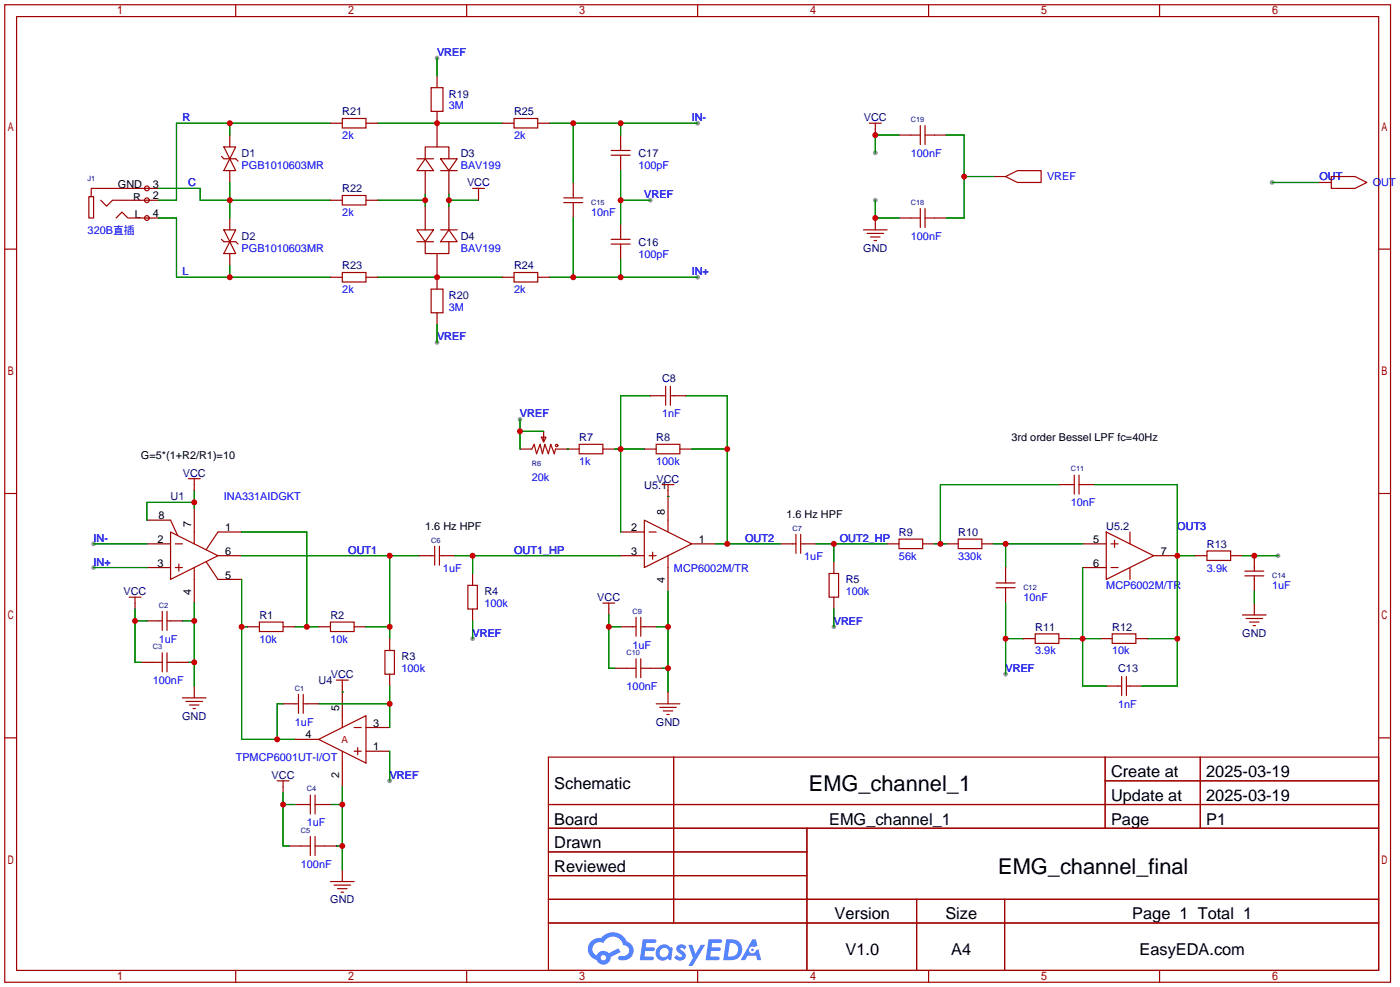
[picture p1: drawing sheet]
<svg xmlns="http://www.w3.org/2000/svg" width="300mm" height="212mm" viewBox="0 0 300 212" stroke-linecap="round" stroke-linejoin="round" font-family="sans-serif">
<g fill="#999">
<circle cx="20.1" cy="121.7" r=".51"/>
<circle cx="20.1" cy="116.6" r=".51"/>
<circle cx="83.6" cy="167.4" r=".51"/>
<circle cx="101.3" cy="136.9" r=".51"/>
<circle cx="178.8" cy="134.4" r=".51"/>
<circle cx="111.5" cy="89.9" r=".51"/>
<circle cx="215.6" cy="144.5" r=".51"/>
<circle cx="274.1" cy="119.1" r=".51"/>
<circle cx="139.4" cy="42.9" r=".51"/>
<circle cx="149.6" cy="26.4" r=".51"/>
<circle cx="149.6" cy="59.4" r=".51"/>
<circle cx="93.7" cy="12.4" r=".51"/>
<circle cx="93.7" cy="73.4" r=".51"/>
<circle cx="187.7" cy="42.9" r=".51"/>
<circle cx="187.7" cy="32.8" r=".51"/>
<circle cx="272.8" cy="39.1" r=".51"/>
</g>
<g fill="none" stroke="#a10000" stroke-width=".25">
<path d="M1 1h297.2v209.6h-297.2zM3.6 3.6h292.1v204.4h-292.1zM50.5 1v2.6M100.1 1v2.6M149.6 1v2.6M199.1 1v2.6M248.7 1v2.6M1 53.4h2.6M295.7 53.4h2.5M1 105.8h2.6M295.7 105.8h2.5M1 158.2h2.6"/>
<path d="M295.7 158.2h2.5M117.6 162.3h178.1v45.7h-178.1zM117.6 172.5h178.1M117.6 177.5h178.1M144.5 162.3v35.6M173 177.5v30.5M237 162.3v15.2M237 167.4h58.7M257.4 162.3v15.2M117.6 182.6h55.4M117.6 192.8h178.1M117.6 187.7h55.4"/>
<path d="M117.6 197.9h178.1M196.6 192.8v15.2M215.4 192.8v15.2M50.5 208v2.6M100.1 208v2.6M149.6 208v2.6M199.1 208v2.6M248.7 208v2.6"/>
</g>
<g fill="#5487ff">
<path d="M145.3 202.7a1.3 1.3 0 0 1 1.9 .3l-.4 .6a.54 .54 0 0 0-.9-.2l.1 .2a1.28 1.28 0 0 1 .8 2 1.53 1.53 0 0 1-2.2-.3l.5-.6 .8 .5a.31 .31 0 0 0 .4-.3 .31 .31 0 0 0-.3-.4 1.12 1.12 0 0 1-.7-1.8z"/>
<path d="M147.6 202.5h.9l.6 2 1.2-2h.9l-2.7 4.6h-.9l1-1.7z"/>
<path d="M137.8 201.4h1.7a1.31 1.31 0 0 1 1.2 .2 .4 .4 0 0 1-.3 .5l-1.8 .1-.1 .9h1.6a.4 .4 0 0 1 .4 .4 .4 .4 0 0 1-.5 .4h-1.6l-.2 1.2h1.4a.46 .46 0 0 1 .5 0 .46 .46 0 0 1 .1 .5l-.4 .2h-2.6z"/>
<path d="M151.9 201.4h1.7a1.32 1.32 0 0 1 1.2 .2 .39 .39 0 0 1-.3 .5l-1.8 .1-.1 .9h1.6a.4 .4 0 0 1 .4 .4 .4 .4 0 0 1-.4 .4h-1.7l-.2 1.2h1.4a.46 .46 0 0 1 .5 0 .46 .46 0 0 1 .1 .5l-.4 .2h-2.6z"/>
<path d="M161.3 201.4h.8l.3 1.3-.6 .4a.75 .75 0 0 0-1.1 .3 .75 .75 0 0 0 .5 1 .75 .75 0 0 0 .9-.7l.5-.2 .6 2.3h-.8l-.3-.9h-1.8l-.5 .9h-1z"/>
<path d="M155.7 201.4l-.6 4.4h1.5a2.27 2.27 0 0 0 2.6-2.2 2.27 2.27 0 0 0-2.7-2.2zM156.5 202.1a1.5 1.5 0 0 1 1.8 1.6 1.5 1.5 0 0 1-1.9 1.4h-.3z"/>
<path d="M141.2 203a1.6 1.6 0 0 0-.3 2.3 1.6 1.6 0 0 0 2.3 .2l.7 .3 .3-2.4-.1-.3-.5-.1a1.58 1.58 0 0 0-2.4 0zM141.8 203.5a.98 .98 0 0 1 1.6 .4 .98 .98 0 0 1-1.1 1.3 .94 .94 0 0 1-.9-.7 .94 .94 0 0 1 .4-1z"/>
<path d="M126.8 201.8a2.37 2.37 0 0 0 1.1 4 1.54 1.54 0 0 0 1.8 1 1.54 1.54 0 0 0 1.2-1.6l2.2-1.1-.5-.8-2 1a1.57 1.57 0 0 0-2.7 .5 1.5 1.5 0 0 1-.7-2.1 1.5 1.5 0 0 1 2.2-.5 2.23 2.23 0 0 1 2.3-1.4 2.23 2.23 0 0 1 2 1.8 1.16 1.16 0 0 1 1.2 1.1 1.16 1.16 0 0 1-1.1 1.2h-.7a.47 .47 0 0 0-.5 .4 .47 .47 0 0 0 .4 .5 2.17 2.17 0 0 0 2.5-.9 2.17 2.17 0 0 0-.3-2.7l-.8-.4a3.2 3.2 0 0 0-5.5-.7l-1.1 .1zM128.8 205.3a.6 .6 0 0 1 1.2 0 .6 .6 0 0 1-1.2 0z"/>
<circle cx="161.4" cy="203.6" r=".28"/>
</g>
<g fill="none" stroke="#870000" stroke-width=".25">
<path d="M93.7 16.3v2.5M49.3 29v2.5M49.3 36.6v2.5M70.9 26.4h2.5M78.5 26.4h2.5M91.2 36.6v5.1M93.7 23.9v7.6M96.3 36.6v5.1M107.7 26.4h2.5M115.3 26.4h2.6M122.9 39.1v2.6M133.1 29v2.5"/>
<path d="M133.1 34v2.6M187.7 27.7v1.3M192.8 29h2.5M200.4 29h2.5M213.1 37.8h2.5M283 39.1h2.5M31.5 46.7h2.5M31.5 42.9h2.5M31.5 40.4h2.5M49.3 46.7v2.6M49.3 54.4v2.5M70.9 42.9h2.5"/>
<path d="M70.9 59.4h2.5M78.5 42.9h2.5M78.5 59.4h2.5M91.2 44.2v5.1M93.7 54.4v7.6M96.3 44.2v5.1M102.6 41.7v1.2M107.7 59.4h2.5M115.3 59.4h2.6M122.9 44.2v2.5M133.1 48v2.5M133.1 53.1v2.5"/>
<path d="M187.7 46.7v2.6M192.8 46.7h2.5M200.4 46.7h2.5M93.7 67.1v2.5M111.5 96.3h2.5M116.6 92.5v1.2M119.1 96.3h5.1M129.3 96.3h2.5M138.2 96.3h2.5M139.4 84.8h2.6M144.5 84.8h2.6M145.8 96.3h2.5"/>
<path d="M31.5 111.5h5.1M31.5 116.6h5.1M41.7 103.9v1.3M41.7 109v5M46.7 114h5.1M46.7 119.1h5.1M89.9 119.1h2.6M95 119.1h2.5M133.1 114h5.1M133.1 119.1h5.1M143.3 105.2v6.3M148.3 116.6h5.1"/>
<path d="M167.4 116.6h2.5M172.5 116.6h2.5M190.2 116.6h2.6M197.9 116.6h2.5M202.9 116.6h2.6M210.6 116.6h2.5M227.1 103.9h2.5M232.2 116.6h5M232.2 103.9h2.5M247.4 119.1h5.1M256.3 119.1h2.5M263.9 119.1h2.5"/>
<path d="M269 119.1v2.6M29 129.3v1.3M31.5 121.7h5.1M31.5 133.1h2.5M36.6 133.1h2.5M41.7 124.2v5.1M46.7 124.2h5.1M53.1 134.4h2.5M60.7 134.4h2.5M68.3 134.4h2.6M75.9 134.4h2.6M83.6 136.9v2.5"/>
<path d="M101.3 122.9v2.6M101.3 130.6v2.5M130.6 130.6v1.2M133.1 134.4h2.5M138.2 134.4h2.5M143.3 121.7v5M178.8 120.4v2.5M178.8 128v2.6M215.6 121.7v2.5M215.6 126.7v2.6M219.5 136.9h2.5M227.1 136.9h2.5"/>
<path d="M232.2 121.7h5M236 136.9h2.5M243.6 136.9h2.5M269 124.2v2.5M269 129.3v2.5M30.2 142h2.6M37.8 142h2.6M41.7 147.1v2.5M60.7 150.9h2.5M63.2 158.5h5.1M65.8 150.9h2.5M73.4 147.1v6.3"/>
<path d="M78.5 156h5.1M83.6 144.5v2.6M131.8 143.3h2.6M139.4 143.3h2.6M143.3 148.3v2.6M237.2 147.1h2.6M242.3 147.1h2.6M60.7 168.7v1.2M63.2 172.5h2.6M68.3 172.5h2.6M73.4 163.6v5.1M78.5 161h5.1"/>
<path d="M62 181.4h2.5M69.6 181.4h2.5M73.4 186.4v2.6"/>
</g>
<g fill="none" stroke="#a10000" stroke-width=".25">
<path d="M92.5 18.8h2.5v5.1h-2.5zM47.5 33.5l.5 .5h2.5l.6 .5M48 31.5h2.5l-1.2 2.5zM49.3 34l1.2 2.6h-2.5zM73.4 25.4h5.1v2h-5.1zM89.4 34h3.6M91.2 34v-2.5h5.1v2.5M91.2 34l1.8 2.6h-3.6zM94.5 34h3.5l-1.7 2.6zM94.5 36.6h3.5M110.2 25.4h5.1v2h-5.1zM131.1 33.3h4"/>
<path d="M131.1 32.3h4M133.1 31.5v.8M133.1 33.3v.7M186.4 26.4h2.6M187.7 26.4v1.3M195.3 29h2.1M197.4 26.9v4.1M198.4 26.9v4.1M198.4 29h2M215.6 37.8l2.6-1.2h5.1v2.5h-5.1zM285.5 37.8h5.1l2.5 1.3-2.5 1.3h-5.1zM21.6 42.9l1.3 1.3 1.2-1.3h7.4"/>
<path d="M24.9 46.7l1.3-1.2 1.2 1.2h4.1M31.5 40.4h-11.9v1.8h-.6v4.5h1.1v-4.5h-.5M47.5 51.3l.5 .5h2.5l.6 .5M48 49.3h2.5l-1.2 2.5zM49.3 51.8l1.2 2.6h-2.5zM73.4 41.9h5.1v2h-5.1zM73.4 58.4h5.1v2.1h-5.1zM89.4 49.3h3.6l-1.8 2.5zM89.4 51.8h3.6M91.2 51.8v2.6h5.1v-2.6M94.5 49.3h3.5M96.3 49.3l1.7 2.5h-3.5z"/>
<path d="M101.3 40.4h2.6M102.6 40.4v1.3M110.2 58.4h5.1v2.1h-5.1zM120.9 43.4h4.1M120.9 42.4h4.1M122.9 41.7v.7M122.9 43.4v.8M131.1 52.3h4M131.1 51.3h4M133.1 50.5v.8M133.1 52.3v.8M185.2 49.3h5"/>
<path d="M185.9 50h3.6M186.7 50.8h2M187.5 51.6h.5M195.3 46.7h2.1M197.4 44.7v4.1M198.4 46.7h2M198.4 44.7v4.1M92.5 62h2.5v5.1h-2.5zM114 96.3l.6-1.1 .5 2.1 .7-2.1 .5 2.1 .5-2.1 .8 2.1 .5-2.1 .8 2.1 .2-1M116.1 93.7h1l-.5 1zM116.6 93.7v1M124.2 95.2h5.1v2.1h-5.1z"/>
<path d="M140.7 95.2h5.1v2.1h-5.1zM142 84.8h.7M142.7 82.8v4.1M143.8 82.8v4.1M143.8 84.8h.7M36.6 114l10.1 5.1-10.1 5.1zM36.6 111.5l1.5 3.3M37.6 116.6h1.5M40.4 102.6h2.5M41.7 102.6v1.3M41.7 114v2.6M46.7 114l-2.5 3.9"/>
<path d="M92.5 119.1h.7M93.2 117.1v4.1M94.2 117.1v4.1M94.2 119.1h.8M138.2 111.5l10.1 5.1-10.1 5.1zM139.2 119.1h1.5M139.2 114h1.5M140 118.4v1.5M142 103.9h2.5M143.3 103.9v1.3M143.3 111.5v2.5M143.3 119.1v2.6"/>
<path d="M169.9 116.6h.8M170.7 114.6v4M171.7 116.6h.8M171.7 114.6v4M192.8 115.6h5.1v2h-5.1zM205.5 115.6h5.1v2h-5.1zM229.6 103.9h.8M230.4 101.9v4M231.4 103.9h.8M231.4 101.9v4M237.2 114l10.2 5.1-10.2 5.1zM238.3 116.6h1.5"/>
<path d="M239 115.8v1.5M242.3 114v2.6M258.8 118.1h5.1v2h-5.1zM27.7 128h2.5M29 128v1.3M34 133.1h.8M34.8 131.1v4M34.8 140v4M35.8 131.1v4M35.8 140v4M35.8 133.1h.8M37.6 121.7h1.5"/>
<path d="M38.4 120.9v1.5M41.7 121.7v2.5M44.2 120.4l2.5 3.8M55.6 133.4h5.1v2h-5.1zM70.9 133.4h5v2h-5zM82.5 139.4h2.1v5.1h-2.1zM100.3 125.5h2.1v5.1h-2.1zM129.3 129.3h2.5M130.6 129.3v1.3M135.6 134.4h.8M136.4 132.3v4.1M137.4 132.3v4.1"/>
<path d="M137.4 134.4h.8M177.8 122.9h2v5.1h-2zM213.6 126h4.1M213.6 125h4.1M215.6 124.2v.8M215.6 126v.7M222 135.9h5.1v2h-5.1zM238.3 121.7h1.5M238.5 135.9h5.1v2h-5.1zM242.3 121.7v2.5M266.4 131.8h5.1M267 123.4h4"/>
<path d="M267 122.4h4M267.2 132.6h3.6M268 133.4h2M268.7 134.1h.5M269 121.7v.7M269 123.4v.8M32.8 142h2M35.8 142h2M39.1 149.6h5.1M39.9 150.4h3.5M40.6 151.1h2.1M41.4 151.9h.5"/>
<path d="M63.2 150.9h.8M64 148.8v4.1M65 148.8v4.1M65 150.9h.8M68.3 158.5l10.2-5.1v10.2zM72.1 145.8h2.6M73.4 145.8v1.3M73.4 153.4v2.6M75.9 156h1.6M134.4 143.3h2M136.4 141.2v4.1M137.4 141.2v4.1"/>
<path d="M137.4 143.3h2M140.7 150.9h5.1M141.5 151.6h3.5M142.2 152.4h2.1M143 153.2h.5M239.8 147.1h.7M240.5 145v4.1M241.6 145v4.1M241.6 147.1h.7M59.4 167.4h2.6M60.7 167.4v1.3M65.8 172.5h.7"/>
<path d="M66.5 170.4v4.1M66.5 179.3v4.1M67.6 170.4v4.1M67.6 179.3v4.1M67.6 172.5h.7M73.4 161v2.6M75.9 161h1.6M76.7 160.3v1.5M64.5 181.4h2M67.6 181.4h2M70.9 189h5M71.6 189.7h3.6"/>
<path d="M72.4 190.5h2M73.2 191.3h.5"/>
<circle cx="31.5" cy="46.7" r=".51"/>
<circle cx="31.5" cy="40.4" r=".51"/>
<circle cx="31.5" cy="42.9" r=".51"/>
<circle cx="119.4" cy="95.5" r=".25"/>
</g>
<g fill="none" stroke="#008700" stroke-width=".25">
<path d="M93.7 12.4v3.9M49.3 26.4v2.6M49.3 39.1v7.6M70.9 26.4h-33.1v16.5h-3.8M81 26.4h26.7M117.9 26.4h31.7M122.9 26.4v12.7M133.1 26.4v2.6M133.1 36.6v11.4M192.8 29h-5.1v3.8M202.9 29h3.9v17.7h-3.9M206.8 37.8h6.3"/>
<path d="M272.8 39.1h10.2M34 40.4h8.9v2.5h28M34 46.7h3.8v12.7h33.1M49.3 56.9v2.5M81 42.9h10.2M81 59.4h26.7M91.2 41.7v2.5M96.3 42.9h6.3M96.3 41.7v2.5M117.9 59.4h31.7M122.9 46.7v12.7M133.1 55.6v3.8"/>
<path d="M133.1 42.9h6.3M187.7 42.9v3.8h5.1M93.7 69.6v3.8M111.5 92.5h5.1M111.5 89.9v6.4M121.7 96.3h.1M131.8 96.3h6.4M139.4 84.8h-6.3v29.2M147.1 84.8h8.9v31.8M148.3 96.3h7.7M20.1 116.6h11.4M41.7 107.7h-10.2v3.8"/>
<path d="M41.7 105.2v3.8M51.8 114h14v20.4M51.8 119.1h38.1M83.6 119.1v17.8M97.5 119.1h35.6M101.3 119.1v3.8M143.3 106.4h.1M153.4 116.6h14M175 116.6h15.2M178.8 116.6v3.8M200.4 116.6h2.5M213.1 116.6h19.1"/>
<path d="M215.6 116.6v5.1M227.1 103.9h-25.4v12.7M234.7 103.9h17.8v43.2h-7.6M252.5 119.1h3.8M266.4 119.1h7.7M20.1 121.7h11.4M29 133.1h2.5M29 130.6v11.4h1.2M39.1 133.1h2.6M41.7 129.3v17.8M51.8 134.4h1.3M51.8 124.2v34.3h11.4"/>
<path d="M63.2 134.4h5.1M78.5 134.4h5.1M101.3 133.1v3.8M130.6 134.4h2.5M130.6 131.8v11.5h1.2M140.7 134.4h2.6M143.3 126.7v21.6M178.8 130.6v3.8M215.6 129.3v15.2M215.6 136.9h3.9M229.6 136.9h6.4M232.2 121.7v25.4h5"/>
<path d="M246.1 136.9h6.4M269 126.7v2.6M40.4 142h1.3M60.7 150.9h-1.3v7.6M68.3 150.9h15.3M73.4 148.3h.1M83.6 147.1v8.9M142 143.3h1.3M60.7 172.5h2.5M60.7 169.9v11.5h1.3M70.9 172.5h2.5M73.4 168.7v17.7"/>
<path d="M83.6 161v6.4M72.1 181.4h1.3"/>
</g>
<g fill="#c00">
<circle cx="41.7" cy="107.7" r=".63"/>
<circle cx="41.7" cy="133.1" r=".63"/>
<circle cx="41.7" cy="142" r=".63"/>
<circle cx="65.8" cy="134.4" r=".63"/>
<circle cx="51.8" cy="134.4" r=".63"/>
<circle cx="59.4" cy="158.5" r=".63"/>
<circle cx="83.6" cy="134.4" r=".63"/>
<circle cx="83.6" cy="119.1" r=".63"/>
<circle cx="83.6" cy="150.9" r=".63"/>
<circle cx="29" cy="133.1" r=".63"/>
<circle cx="73.4" cy="172.5" r=".63"/>
<circle cx="73.4" cy="181.4" r=".63"/>
<circle cx="60.7" cy="172.5" r=".63"/>
<circle cx="101.3" cy="119.1" r=".63"/>
<circle cx="178.8" cy="116.6" r=".63"/>
<circle cx="111.5" cy="92.5" r=".63"/>
<circle cx="133.1" cy="96.3" r=".63"/>
<circle cx="156" cy="116.6" r=".63"/>
<circle cx="156" cy="96.3" r=".63"/>
<circle cx="143.3" cy="134.4" r=".63"/>
<circle cx="143.3" cy="143.3" r=".63"/>
<circle cx="130.6" cy="134.4" r=".63"/>
<circle cx="215.6" cy="116.6" r=".63"/>
<circle cx="201.7" cy="116.6" r=".63"/>
<circle cx="252.5" cy="119.1" r=".63"/>
<circle cx="252.5" cy="136.9" r=".63"/>
<circle cx="215.6" cy="136.9" r=".63"/>
<circle cx="232.2" cy="136.9" r=".63"/>
<circle cx="269" cy="119.1" r=".63"/>
<circle cx="49.3" cy="26.4" r=".63"/>
<circle cx="49.3" cy="42.9" r=".63"/>
<circle cx="49.3" cy="59.4" r=".63"/>
<circle cx="96.3" cy="42.9" r=".63"/>
<circle cx="91.2" cy="42.9" r=".63"/>
<circle cx="93.7" cy="26.4" r=".63"/>
<circle cx="93.7" cy="59.4" r=".63"/>
<circle cx="133.1" cy="42.9" r=".63"/>
<circle cx="133.1" cy="26.4" r=".63"/>
<circle cx="122.9" cy="26.4" r=".63"/>
<circle cx="122.9" cy="59.4" r=".63"/>
<circle cx="133.1" cy="59.4" r=".63"/>
<circle cx="187.7" cy="46.7" r=".63"/>
<circle cx="187.7" cy="29" r=".63"/>
<circle cx="206.8" cy="37.8" r=".63"/>
</g>
<g font-size="4.7">
<text x="173.5" y="169.5">EMG_channel_1</text>
<text x="214.1" y="187.3">EMG_channel_final</text>
</g>
<g font-size="3.5">
<text x="238.3" y="166.6">Create at</text>
<text x="258.7" y="166.6">2025-03-19</text>
<text x="118.9" y="169.1">Schematic</text>
<text x="238.3" y="171.7">Update at</text>
<text x="258.7" y="171.7">2025-03-19</text>
<text x="118.9" y="176.8">Board</text>
<text x="177.8" y="176.8">EMG_channel_1</text>
<text x="238.3" y="176.8">Page</text>
<text x="258.7" y="176.8">P1</text>
<text x="118.9" y="181.8">Drawn</text>
<text x="118.9" y="186.9">Reviewed</text>
<text x="179" y="197.1">Version</text>
<text x="202.7" y="197.1">Size</text>
<text x="242.8" y="197.1">Page 1 Total 1</text>
<text x="181.3" y="204.7">V1.0</text>
<text x="204" y="204.7">A4</text>
<text x="244.4" y="204.7">EasyEDA.com</text>
</g>
<g font-size="2.3" fill="#00f">
<text x="93.7" y="12">VREF</text>
<text x="96.3" y="23.5">3M</text>
<text x="39.1" y="26">R</text>
<text x="73.4" y="29.8">2k</text>
<text x="110.2" y="29.8">2k</text>
<text x="148.3" y="26">IN-</text>
<text x="195.3" y="33.6">100nF</text>
<text x="40.4" y="40">C</text>
<text x="51.8" y="36.2">PGB1010603MR</text>
<text x="98.8" y="36.2">BAV199</text>
<text x="136.9" y="36.2">100pF</text>
<text x="224.5" y="38.7">VREF</text>
<text x="283" y="38.7">OUT</text>
<text x="294.4" y="40">OUT</text>
<text x="73.4" y="46.3">2k</text>
<text x="126.7" y="46.3">10nF</text>
<text x="138.2" y="42.5">VREF</text>
<text x="18.8" y="50.1">320B直插</text>
<text x="51.8" y="53.9">PGB1010603MR</text>
<text x="98.8" y="53.9">BAV199</text>
<text x="195.3" y="51.4">100nF</text>
<text x="39.1" y="59">L</text>
<text x="136.9" y="55.2">100pF</text>
<text x="148.3" y="59">IN+</text>
<text x="73.4" y="62.8">2k</text>
<text x="110.2" y="62.8">2k</text>
<text x="96.3" y="66.6">3M</text>
<text x="93.7" y="73">VREF</text>
<text x="111.5" y="89.5">VREF</text>
<text x="142" y="89.5">1nF</text>
<text x="124.2" y="99.7">1k</text>
<text x="140.7" y="99.7">100k</text>
<text x="48" y="107.3">INA331AIDGKT</text>
<text x="114" y="103.2">20k</text>
<text x="229.6" y="108.5">10nF</text>
<text x="252.5" y="113.6">OUT3</text>
<text x="20.1" y="116.2">IN-</text>
<text x="74.7" y="118.7">OUT1</text>
<text x="110.2" y="118.7">OUT1_HP</text>
<text x="159.8" y="116.2">OUT2</text>
<text x="172.5" y="120">1uF</text>
<text x="180.1" y="116.2">OUT2_HP</text>
<text x="192.8" y="120">56k</text>
<text x="205.5" y="120">330k</text>
<text x="20.1" y="121.2">IN+</text>
<text x="95" y="122.5">1uF</text>
<text x="144.5" y="122.5">MCP6002M/TR</text>
<text x="258.8" y="122.5">3.9k</text>
<text x="103.9" y="130.1">100k</text>
<text x="181.4" y="127.6">100k</text>
<text x="219.5" y="128.9">10nF</text>
<text x="237.2" y="126.3">MCP6002M/TR</text>
<text x="272.8" y="126.3">1uF</text>
<text x="34" y="137.8">1uF</text>
<text x="55.6" y="137.8">10k</text>
<text x="70.9" y="137.8">10k</text>
<text x="101.3" y="136.5">VREF</text>
<text x="178.8" y="133.9">VREF</text>
<text x="135.6" y="139">1uF</text>
<text x="222" y="140.3">3.9k</text>
<text x="238.5" y="140.3">10k</text>
<text x="32.8" y="146.6">100nF</text>
<text x="86.1" y="144.1">100k</text>
<text x="134.4" y="147.9">100nF</text>
<text x="215.6" y="144.1">VREF</text>
<text x="63.2" y="155.5">1uF</text>
<text x="239.8" y="151.7">1nF</text>
<text x="50.5" y="163.2">TPMCP6001UT-I/OT</text>
<text x="83.6" y="167">VREF</text>
<text x="65.8" y="177.1">1uF</text>
<text x="64.5" y="186">100nF</text>
</g>
<g font-size="2.3" fill="#000080">
<text x="96.3" y="20.9">R19</text>
<text x="73.4" y="24.7">R21</text>
<text x="110.2" y="24.7">R25</text>
<text x="185.2" y="26">VCC</text>
<text x="51.8" y="33.6">D1</text>
<text x="98.8" y="33.6">D3</text>
<text x="136.9" y="33.6">C17</text>
<text x="73.4" y="41.2">R22</text>
<text x="100.2" y="40">VCC</text>
<text x="51.8" y="51.4">D2</text>
<text x="98.8" y="51.4">D4</text>
<text x="136.9" y="52.7">C16</text>
<text x="185.1" y="53.9">GND</text>
<text x="73.4" y="57.7">R23</text>
<text x="110.2" y="57.7">R24</text>
<text x="96.3" y="64.1">R20</text>
<text x="142" y="81.9">C8</text>
<text x="124.2" y="94.6">R7</text>
<text x="140.7" y="94.6">R8</text>
<text x="36.6" y="107.3">U1</text>
<text x="39.2" y="102.2">VCC</text>
<text x="138.2" y="104.7">U5.1</text>
<text x="140.8" y="103.5">VCC</text>
<text x="237.2" y="113.6">U5.2</text>
<text x="192.8" y="114.9">R9</text>
<text x="205.5" y="114.9">R10</text>
<text x="258.8" y="117.4">R13</text>
<text x="181.4" y="125.1">R5</text>
<text x="26.5" y="127.6">VCC</text>
<text x="103.9" y="127.6">R4</text>
<text x="128.1" y="128.9">VCC</text>
<text x="55.6" y="132.7">R1</text>
<text x="70.9" y="132.7">R2</text>
<text x="222" y="135.2">R11</text>
<text x="238.5" y="135.2">R12</text>
<text x="266.4" y="136.5">GND</text>
<text x="86.1" y="141.6">R3</text>
<text x="68.3" y="146.6">U4</text>
<text x="70.9" y="145.4">VCC</text>
<text x="239.8" y="144.1">C13</text>
<text x="39.1" y="154.3">GND</text>
<text x="140.7" y="155.5">GND</text>
<text x="58.2" y="167">VCC</text>
<text x="70.8" y="193.6">GND</text>
</g>
<g font-size="2.3">
<text x="25.3" y="40.2">GND</text>
<text x="32.8" y="40.2">3</text>
<text x="28.5" y="43">R</text>
<text x="28.9" y="46.8">L</text>
<text x="32.8" y="46.5">4</text>
<text x="32.8" y="42.7">2</text>
<text x="216.9" y="94.6">3rd order Bessel LPF fc=40Hz</text>
<text x="30.2" y="98.4">G=5*(1+R2/R1)=10</text>
<text x="34" y="111.3">8</text>
<text x="41" y="113" transform="rotate(-90 41 113)">7</text>
<text x="48.3" y="113.9">1</text>
<text x="91.2" y="113.6">1.6 Hz HPF</text>
<text x="135.4" y="113.9">2</text>
<text x="142.6" y="110.5" transform="rotate(-90 142.6 110.5)">8</text>
<text x="168.7" y="111.1">1.6 Hz HPF</text>
<text x="33.8" y="116.4">2</text>
<text x="48.3" y="118.9">6</text>
<text x="135.4" y="118.9">3</text>
<text x="149.9" y="116.4">1</text>
<text x="234.4" y="116.4">5</text>
<text x="248.9" y="118.9">7</text>
<text x="33.8" y="121.5">3</text>
<text x="48.3" y="124">5</text>
<text x="142.6" y="125" transform="rotate(-90 142.6 125)">4</text>
<text x="234.4" y="121.5">6</text>
<text x="41" y="127.5" transform="rotate(-90 41 127.5)">4</text>
<text x="72.7" y="152.4" transform="rotate(-90 72.7 152.4)">5</text>
<text x="80" y="155.8">3</text>
<text x="65.5" y="158.3">4</text>
<text x="80" y="160.8">1</text>
<text x="72.7" y="166.9" transform="rotate(-90 72.7 166.9)">2</text>
</g>
<text font-size="2.1" fill="#a00000" x="73.3" y="159.4">A</text>
<g font-size="1.6" fill="#000080">
<text x="195.3" y="26.1">C19</text>
<text x="18.8" y="38.8">J1</text>
<text x="126.7" y="43.9">C15</text>
<text x="195.3" y="43.9">C18</text>
<text x="114" y="99.8">R6</text>
<text x="229.6" y="101.1">C11</text>
<text x="169.9" y="113.8">C7</text>
<text x="92.5" y="116.3">C6</text>
<text x="272.8" y="123.9">C14</text>
<text x="34" y="130.3">C2</text>
<text x="135.6" y="131.5">C9</text>
<text x="219.5" y="126.5">C12</text>
<text x="32.8" y="139.2">C3</text>
<text x="134.4" y="140.4">C10</text>
<text x="63.2" y="148.1">C1</text>
<text x="65.8" y="169.6">C4</text>
<text x="64.5" y="178.5">C5</text>
</g>
</svg>
